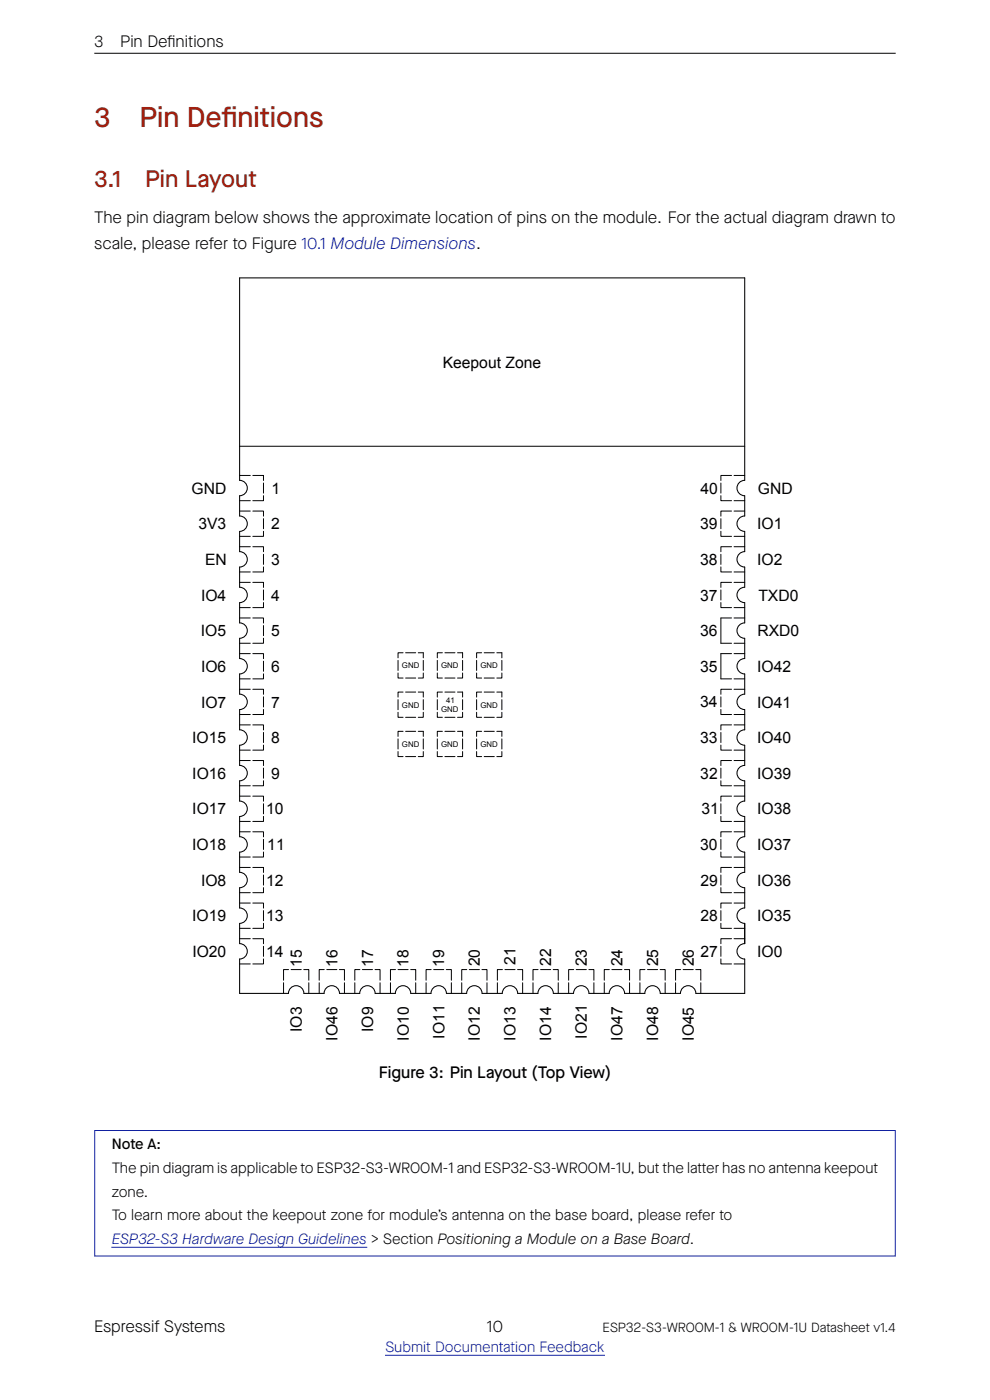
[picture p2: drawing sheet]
<svg xmlns="http://www.w3.org/2000/svg" width="210mm" height="297mm" viewBox="0 0 210 297" stroke-linecap="round" stroke-linejoin="round" font-family="sans-serif">
<path d="M20 11.3h170" fill="none" stroke="#000" stroke-width=".21"/>
<!-- layer: Outline -->
<path d="M50.8 120.3a1.63 1.63 0 0 0 1.7-1.6 1.63 1.63 0 0 0-1.7-1.7v-4.3a1.64 1.64 0 0 0 1.7-1.6 1.64 1.64 0 0 0-1.7-1.6v-4.3a1.64 1.64 0 0 0 1.7-1.7 1.64 1.64 0 0 0-1.7-1.6v-42.9h107.2v42.9a1.63 1.63 0 0 0-1.7 1.6 1.63 1.63 0 0 0 1.7 1.7v4.3a1.63 1.63 0 0 0-1.7 1.6 1.63 1.63 0 0 0 1.7 1.6v4.3a1.63 1.63 0 0 0-1.7 1.7 1.63 1.63 0 0 0 1.7 1.6M50.8 135.4v4.3a1.63 1.63 0 0 1 1.7 1.6 1.63 1.63 0 0 1-1.7 1.7v4.3a1.64 1.64 0 0 1 1.7 1.6 1.64 1.64 0 0 1-1.7 1.6v4.3a1.64 1.64 0 0 1 1.7 1.7 1.64 1.64 0 0 1-1.7 1.6v4.3a1.64 1.64 0 0 1 1.7 1.6 1.64 1.64 0 0 1-1.7 1.7v4.2a1.64 1.64 0 0 1 1.7 1.7 1.64 1.64 0 0 1-1.7 1.6v4.3a1.64 1.64 0 0 1 1.7 1.6 1.64 1.64 0 0 1-1.7 1.7v4.3a1.64 1.64 0 0 1 1.7 1.6 1.64 1.64 0 0 1-1.7 1.6v4.3a1.64 1.64 0 0 1 1.7 1.7 1.64 1.64 0 0 1-1.7 1.6v4.3a1.63 1.63 0 0 1 1.7 1.6 1.63 1.63 0 0 1-1.7 1.7v7.2h10.4a1.63 1.63 0 0 1 1.6-1.6 1.63 1.63 0 0 1 1.7 1.6M50.8 120.3v4.3a1.64 1.64 0 0 1 1.7 1.6 1.64 1.64 0 0 1-1.7 1.7v4.2a1.63 1.63 0 0 1 1.7 1.7 1.63 1.63 0 0 1-1.7 1.6M158 135.4v4.3a1.63 1.63 0 0 0-1.7 1.6 1.63 1.63 0 0 0 1.7 1.7v4.3a1.64 1.64 0 0 0-1.7 1.6 1.64 1.64 0 0 0 1.7 1.6v4.3a1.64 1.64 0 0 0-1.7 1.7 1.64 1.64 0 0 0 1.7 1.6v4.3a1.64 1.64 0 0 0-1.7 1.6 1.64 1.64 0 0 0 1.7 1.7v4.2a1.64 1.64 0 0 0-1.7 1.7 1.64 1.64 0 0 0 1.7 1.6v4.3a1.64 1.64 0 0 0-1.7 1.6 1.64 1.64 0 0 0 1.7 1.7v4.3a1.64 1.64 0 0 0-1.7 1.6 1.64 1.64 0 0 0 1.7 1.6v4.3a1.64 1.64 0 0 0-1.7 1.7 1.64 1.64 0 0 0 1.7 1.6v4.3a1.63 1.63 0 0 0-1.7 1.6 1.63 1.63 0 0 0 1.7 1.7v7.2h-10.4M158 120.3v4.3a1.64 1.64 0 0 0-1.7 1.6 1.64 1.64 0 0 0 1.7 1.7v4.2a1.63 1.63 0 0 0-1.7 1.7 1.63 1.63 0 0 0 1.7 1.6M132.5 210.7a1.63 1.63 0 0 0-1.6-1.6 1.63 1.63 0 0 0-1.7 1.6h-4.3a1.63 1.63 0 0 0-1.6-1.6 1.63 1.63 0 0 0-1.6 1.6h-4.3a1.63 1.63 0 0 0-1.7-1.6 1.63 1.63 0 0 0-1.6 1.6h-4.3a1.63 1.63 0 0 0-1.6-1.6 1.63 1.63 0 0 0-1.7 1.6h-4.2a1.63 1.63 0 0 0-1.7-1.6 1.63 1.63 0 0 0-1.6 1.6h-4.3a1.64 1.64 0 0 0-1.6-1.6 1.64 1.64 0 0 0-1.7 1.6h-4.3a1.64 1.64 0 0 0-1.6-1.6 1.64 1.64 0 0 0-1.6 1.6h-4.3a1.64 1.64 0 0 0-1.7-1.6 1.64 1.64 0 0 0-1.6 1.6h-4.3a1.64 1.64 0 0 0-1.6-1.6 1.64 1.64 0 0 0-1.7 1.6h-4.2M147.6 210.7a1.63 1.63 0 0 0-1.6-1.6 1.63 1.63 0 0 0-1.7 1.6h-4.2a1.63 1.63 0 0 0-1.7-1.6 1.63 1.63 0 0 0-1.6 1.6h-4.3" fill="none" stroke="#000" stroke-width=".22"/>
<path d="M50.8 94.7h107.2M152.9 131.1v5.4M152.9 138.7v5.3" fill="none" stroke="#000" stroke-width=".21"/>
<g fill="none" stroke="#000" stroke-width=".21">
<path d="M50.8 116h2.3M50.8 113.8h2.3M50.8 108.4h2.3M50.8 106.2h2.3M50.8 100.9h2.3M53.6 116h2.3v1M53.6 108.4h2.3v1.1M53.6 100.9h2.3v1M55.9 112.7v1.1h-2.3M55.9 105.2v1h-2.3M55.9 102.5v2.1M55.9 110v2.2"/>
<path d="M55.9 117.6v2.1M152.9 112.7v1.1h2.3M152.9 105.2v1h2.3M152.9 102.5v2.1M152.9 110v2.2M152.9 117.6v2.1M155.2 116h-2.3v1M155.2 108.4h-2.3v1.1M155.2 100.9h-2.3v1M155.7 116h2.3M155.7 113.8h2.3M155.7 108.4h2.3"/>
<path d="M155.7 106.2h2.3M155.7 100.9h2.3M50.8 138.7h2.3M50.8 136.5h2.3M50.8 131.1h2.3M50.8 128.9h2.3M50.8 123.5h2.3M50.8 121.3h2.3M53.6 138.7h2.3v1M53.6 131.1h2.3v1.1M53.6 123.5h2.3v1.1M55.9 135.4v1.1h-2.3"/>
<path d="M55.9 127.8v1.1h-2.3M55.9 120.3v1h-2.3M55.9 125.2v2.1M55.9 132.7v2.1M85.5 138.5h-1.1v1.1M86 138.5h2.2M88.7 138.5h1.1v1.1M93.8 138.5h-1v1.1M94.4 138.5h2.1M97.1 138.5h1v1.1M102.2 138.5h-1.1v1.1M102.7 138.5h2.2"/>
<path d="M105.4 138.5h1.1v1.1M152.9 127.8v1.1h2.3M152.9 120.3v1h2.3M152.9 138.7h2.3M152.9 136.5h2.3M152.9 131.1h2.3M152.9 125.2v2.1M155.2 123.5h-2.3v1.1M155.7 138.7h2.3M155.7 136.5h2.3M155.7 131.1h2.3M155.7 128.9h2.3"/>
<path d="M155.7 123.5h2.3M155.7 121.3h2.3M50.8 159.1h2.3M50.8 153.8h2.3M50.8 151.6h2.3M50.8 146.2h2.3M50.8 144h2.3M53.6 153.8h2.3v1.1M53.6 146.2h2.3v1.1M55.9 158.1v1h-2.3M55.9 150.5v1.1h-2.3M55.9 142.9v1.1h-2.3"/>
<path d="M55.9 140.3v2.1M55.9 147.8v2.2M55.9 155.4v2.1M84.4 142.8v1h1.1M84.4 151.1v1.1h1.1M84.4 159.4v1.1h1.1M84.4 140.1v2.1M84.4 148.4v2.2M84.4 156.8v2.1M85.5 146.8h-1.1v1.1M85.5 155.1h-1.1v1.1M86 152.2h2.2"/>
<path d="M86 146.8h2.2M86 143.8h2.2M86 155.1h2.2M88.7 146.8h1.1v1.1M88.7 155.1h1.1v1.1M89.8 142.8v1h-1.1M89.8 151.1v1.1h-1.1M89.8 159.4v1.1h-1.1M89.8 140.1v2.1M89.8 148.4v2.2M89.8 156.8v2.1M92.8 151.1v1.1h1"/>
<path d="M92.8 142.8v1h1M92.8 159.4v1.1h1M92.8 140.1v2.1M92.8 148.4v2.2M92.8 156.8v2.1M93.8 146.8h-1v1.1M93.8 155.1h-1v1.1M94.4 152.2h2.1M94.4 146.8h2.1M94.4 143.8h2.1M94.4 155.1h2.1M97.1 146.8h1v1.1"/>
<path d="M97.1 155.1h1v1.1M98.1 151.1v1.1h-1M98.1 142.8v1h-1M98.1 159.4v1.1h-1M98.1 140.1v2.1M98.1 148.4v2.2M98.1 156.8v2.1M101.1 151.1v1.1h1.1M101.1 142.8v1h1.1M101.1 159.4v1.1h1.1M101.1 140.1v2.1M101.1 148.4v2.2"/>
<path d="M101.1 156.8v2.1M102.2 146.8h-1.1v1.1M102.2 155.1h-1.1v1.1M102.7 152.2h2.2M102.7 146.8h2.2M102.7 143.8h2.2M102.7 155.1h2.2M105.4 146.8h1.1v1.1M105.4 155.1h1.1v1.1M106.5 151.1v1.1h-1.1M106.5 142.8v1h-1.1M106.5 159.4v1.1h-1.1"/>
<path d="M106.5 140.1v2.1M106.5 148.4v2.2M106.5 156.8v2.1M152.9 158.1v1h2.3M152.9 150.5v1.1h2.3M152.9 144h2.3M152.9 147.8v2.2M152.9 155.4v2.1M155.2 153.8h-2.3v1.1M155.2 146.2h-2.3v1.1M155.7 159.1h2.3M155.7 153.8h2.3"/>
<path d="M155.7 151.6h2.3M155.7 146.2h2.3M155.7 144h2.3M50.8 176.5h2.3M50.8 174.3h2.3M50.8 168.9h2.3M50.8 166.7h2.3M50.8 161.3h2.3M53.6 176.5h2.3v1M53.6 168.9h2.3v1.1M53.6 161.3h2.3v1.1M55.9 173.2v1.1h-2.3"/>
<path d="M55.9 165.6v1.1h-2.3M55.9 162.9v2.2M55.9 170.5v2.2M55.9 178.1v2.1M86 160.5h2.2M94.4 160.5h2.1M102.7 160.5h2.2M152.9 173.2v1.1h2.3M152.9 165.6v1.1h2.3M152.9 162.9v2.2M152.9 170.5v2.2M152.9 178.1v2.1"/>
<path d="M155.2 176.5h-2.3v1M155.2 168.9h-2.3v1.1M155.2 161.3h-2.3v1.1M155.7 176.5h2.3M155.7 174.3h2.3M155.7 168.9h2.3M155.7 166.7h2.3M155.7 161.3h2.3M50.8 199.1h2.3M50.8 196.9h2.3M50.8 191.6h2.3M50.8 189.4h2.3"/>
<path d="M50.8 184h2.3M50.8 181.8h2.3M53.6 199.1h2.3v1.1M53.6 191.6h2.3v1.1M53.6 184h2.3v1.1M55.9 195.9v1h-2.3M55.9 188.3v1.1h-2.3M55.9 180.7v1.1h-2.3M55.9 185.6v2.2M55.9 193.2v2.1M152.9 195.9v1h2.3M152.9 188.3v1.1h2.3"/>
<path d="M152.9 180.7v1.1h2.3M152.9 185.6v2.2M152.9 193.2v2.1M155.2 199.1h-2.3v1.1M155.2 191.6h-2.3v1.1M155.2 184h-2.3v1.1M155.7 199.1h2.3M155.7 196.9h2.3M155.7 191.6h2.3M155.7 189.4h2.3M155.7 184h2.3M155.7 181.8h2.3"/>
<path d="M50.8 204.5h2.3M55.9 203.4v1.1h-2.3M55.9 200.7v2.2M60.1 208.5v2.2M61.2 205.7h-1.1v2.3M61.8 205.7h2.1M64.4 205.7h1.1v2.3M65.5 208.5v2.2M67.7 208.5v2.2M68.8 205.7h-1.1v2.3M69.3 205.7h2.2M72 205.7h1.1v2.3"/>
<path d="M73.1 208.5v2.2M75.3 208.5v2.2M76.3 205.7h-1v2.3M76.9 205.7h2.1M79.6 205.7h1v2.3M80.6 208.5v2.2M82.8 208.5v2.2M83.9 205.7h-1.1v2.3M84.4 205.7h2.2M87.1 205.7h1.1v2.3M88.2 208.5v2.2M90.4 208.5v2.2"/>
<path d="M91.5 205.7h-1.1v2.3M92 205.7h2.1M94.7 205.7h1v2.3M95.7 208.5v2.2M97.9 208.5v2.2M99 205.7h-1.1v2.3M99.6 205.7h2.1M102.2 205.7h1.1v2.3M103.3 208.5v2.2M105.5 208.5v2.2M106.6 205.7h-1.1v2.3M107.1 205.7h2.2"/>
<path d="M109.8 205.7h1.1v2.3M110.9 208.5v2.2M113.1 208.5v2.2M114.1 205.7h-1v2.3M114.7 205.7h2.1M117.3 205.7h1.1v2.3M118.4 208.5v2.2M120.6 208.5v2.2M121.7 205.7h-1.1v2.3M122.2 205.7h2.2M124.9 205.7h1.1v2.3M126 208.5v2.2"/>
<path d="M128.2 208.5v2.2M129.3 205.7h-1.1v2.3M129.8 205.7h2.1M132.5 205.7h1v2.3M133.5 208.5v2.2M135.7 208.5v2.2M136.8 205.7h-1.1v2.3M137.3 205.7h2.2M140 205.7h1.1v2.3M141.1 208.5v2.2M143.3 208.5v2.2M144.4 205.7h-1.1v2.3"/>
<path d="M144.9 205.7h2.2M147.6 205.7h1.1v2.3M148.7 208.5v2.2M152.9 203.4v1.1h2.3M152.9 200.7v2.2M155.7 204.5h2.3"/>
</g>
<path d="M20.1 239.8h169.8v26.7h-169.8z" fill="#fff"/>
<path d="M20.1 239.8h169.8v26.7h-169.8zM23.6 264.6h54.3M81.7 287.5h46.6" fill="none" stroke="#1020a0" stroke-width=".21"/>
<g font-size="6.1" fill="#a02010">
<text x="20" y="27">3</text>
<text x="29.6" y="27">Pin Def</text>
<text x="47" y="27">initions</text>
</g>
<g font-size="5.1" fill="#a02010">
<text x="20" y="39.6">3.1</text>
<text x="30.8" y="39.6">Pin Layout</text>
</g>
<g font-size="3.5">
<text x="20" y="9.9">3</text>
<text x="25.5" y="9.9">Pin Def</text>
<text x="35.5" y="9.9">initions</text>
<text x="20" y="47.4">The pin diagram below shows the approximate location of pins on the module. For the actual diagram drawn to</text>
<text x="20" y="52.9">scale, please refer to Figure 10.1 Module Dimensions.</text>
<text x="80.3" y="228.6">Figure 3: Pin Layout (Top View)</text>
<text x="20" y="282.5">Espressif Systems</text>
<text x="103.3" y="282.5">10</text>
</g>
<g font-size="3.3">
<text x="93.9" y="78">Keepout Zone</text>
<text x="40.6" y="104.8">GND</text>
<text x="57.6" y="104.8">1</text>
<text x="148.6" y="104.7">40</text>
<text x="160.8" y="104.7">GND</text>
<text x="42.1" y="112.3">3V3</text>
<text x="57.5" y="112.3">2</text>
<text x="148.5" y="112.3">39</text>
<text x="160.6" y="112.3">IO1</text>
<text x="43.5" y="119.9">EN</text>
<text x="57.5" y="119.8">3</text>
<text x="148.5" y="119.8">38</text>
<text x="160.6" y="119.9">IO2</text>
<text x="42.7" y="127.4">IO4</text>
<text x="57.6" y="127.4">4</text>
<text x="148.5" y="127.4">37</text>
<text x="160.9" y="127.4">TXD0</text>
<text x="42.6" y="135">IO5</text>
<text x="57.5" y="135">5</text>
<text x="148.5" y="135">36</text>
<text x="160.7" y="135">RXD0</text>
<text x="42.6" y="142.5">IO6</text>
<text x="57.5" y="142.5">6</text>
<text x="148.5" y="142.5">35</text>
<text x="160.6" y="142.5">IO42</text>
<text x="42.6" y="150.1">IO7</text>
<text x="57.5" y="150.1">7</text>
<text x="148.5" y="150.1">34</text>
<text x="160.6" y="150.1">IO41</text>
<text x="40.8" y="157.6">IO15</text>
<text x="57.5" y="157.6">8</text>
<text x="148.5" y="157.6">33</text>
<text x="160.6" y="157.6">IO40</text>
<text x="40.8" y="165.2">IO16</text>
<text x="57.5" y="165.2">9</text>
<text x="148.5" y="165.2">32</text>
<text x="160.6" y="165.2">IO39</text>
<text x="40.8" y="172.8">IO17</text>
<text x="56.5" y="172.8">10</text>
<text x="148.8" y="172.7">31</text>
<text x="160.6" y="172.8">IO38</text>
<text x="40.8" y="180.3">IO18</text>
<text x="56.7" y="180.3">11</text>
<text x="148.5" y="180.3">30</text>
<text x="160.6" y="180.3">IO37</text>
<text x="42.6" y="187.9">IO8</text>
<text x="56.5" y="187.9">12</text>
<text x="148.6" y="187.9">29</text>
<text x="160.6" y="187.9">IO36</text>
<text x="40.8" y="195.5">IO19</text>
<text x="56.5" y="195.4">13</text>
<text x="148.6" y="195.4">28</text>
<text x="160.6" y="195.4">IO35</text>
<text x="40.8" y="203">IO20</text>
<text x="56.5" y="203">14</text>
<text x="148.6" y="203">27</text>
<text x="160.6" y="203">IO0</text>
<text x="64" y="205.1" transform="rotate(-90 64 205.1)">15</text>
<text x="71.6" y="205.1" transform="rotate(-90 71.6 205.1)">16</text>
<text x="79.1" y="205.1" transform="rotate(-90 79.1 205.1)">17</text>
<text x="86.7" y="205.1" transform="rotate(-90 86.7 205.1)">18</text>
<text x="94.2" y="205.1" transform="rotate(-90 94.2 205.1)">19</text>
<text x="101.8" y="205" transform="rotate(-90 101.8 205)">20</text>
<text x="109.4" y="204.7" transform="rotate(-90 109.4 204.7)">21</text>
<text x="116.9" y="205" transform="rotate(-90 116.9 205)">22</text>
<text x="124.5" y="205" transform="rotate(-90 124.5 205)">23</text>
<text x="132.1" y="205" transform="rotate(-90 132.1 205)">24</text>
<text x="139.6" y="205" transform="rotate(-90 139.6 205)">25</text>
<text x="147.2" y="205" transform="rotate(-90 147.2 205)">26</text>
<text x="64" y="218.9" transform="rotate(-90 64 218.9)">IO3</text>
<text x="71.6" y="220.8" transform="rotate(-90 71.6 220.8)">IO46</text>
<text x="79.1" y="218.9" transform="rotate(-90 79.1 218.9)">IO9</text>
<text x="86.7" y="220.8" transform="rotate(-90 86.7 220.8)">IO10</text>
<text x="94.3" y="220.3" transform="rotate(-90 94.3 220.3)">IO11</text>
<text x="101.8" y="220.8" transform="rotate(-90 101.8 220.8)">IO12</text>
<text x="109.4" y="220.8" transform="rotate(-90 109.4 220.8)">IO13</text>
<text x="116.9" y="220.8" transform="rotate(-90 116.9 220.8)">IO14</text>
<text x="124.5" y="220.3" transform="rotate(-90 124.5 220.3)">IO21</text>
<text x="132.1" y="220.8" transform="rotate(-90 132.1 220.8)">IO47</text>
<text x="139.6" y="220.8" transform="rotate(-90 139.6 220.8)">IO48</text>
<text x="147.2" y="220.8" transform="rotate(-90 147.2 220.8)">IO45</text>
</g>
<g font-size="3.2">
<text x="23.7" y="243.8">Note A:</text>
<text x="23.7" y="248.8">The pin diagram is applicable to ESP32-S3-WROOM-1 and ESP32-S3-WROOM-1U, but the latter has no antenna keepout</text>
<text x="23.7" y="253.9">zone.</text>
<text x="23.7" y="258.9">To learn more about the keepout zone for module’s antenna on the base board, please refer to</text>
</g>
<g font-size="3.2" fill="#1020a0">
<text x="23.7" y="263.9">ESP32-S3 Hardware Design Guidelines &gt; Section Positioning a Module on a Base Board.</text>
<text x="81.8" y="286.8">Submit Documentation Feedback</text>
</g>
<text font-size="2.8" x="127.8" y="282.5">ESP32-S3-WROOM-1 &amp; WROOM-1U Datasheet v1.4</text>
<g font-size="1.7">
<text x="85.3" y="141.8">GND</text>
<text x="93.6" y="141.8">GND</text>
<text x="101.9" y="141.8">GND</text>
<text x="94.7" y="149.1">41</text>
<text x="85.3" y="150.1">GND</text>
<text x="93.6" y="151.1">GND</text>
<text x="101.9" y="150.1">GND</text>
<text x="85.3" y="158.4">GND</text>
<text x="93.6" y="158.4">GND</text>
<text x="101.9" y="158.4">GND</text>
</g>
</svg>
